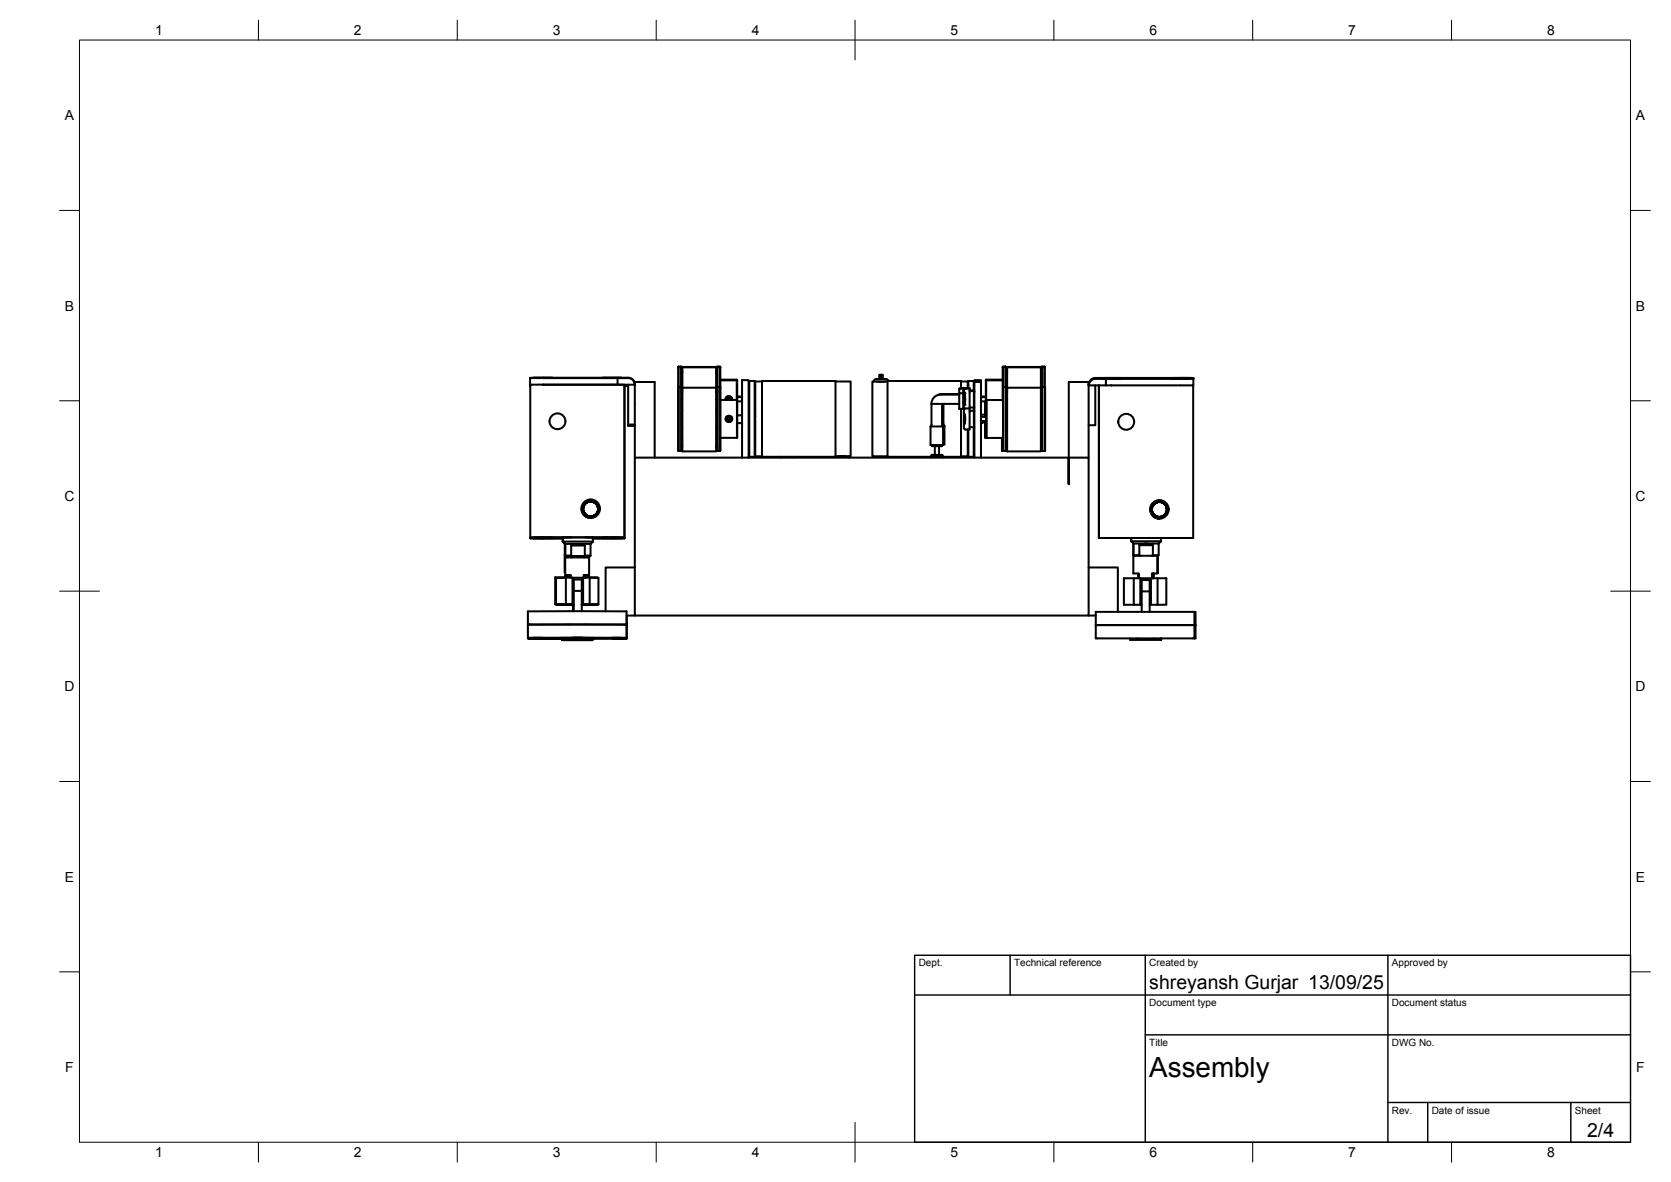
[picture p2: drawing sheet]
<svg xmlns="http://www.w3.org/2000/svg" width="420mm" height="297mm" viewBox="0 0 420 297" stroke-linecap="round" stroke-linejoin="round" font-family="sans-serif">
<!-- layer: Visible -->
<g fill="none" stroke="#000" stroke-width=".51">
<path d="M133.3 97h.1M133.3 95l24.7-.1a1.66 1.66 0 0 1 1.6 1.7M133.3 95v2M133.3 96.7v38.4M133.6 96.7h-.3M134.1 95h4.9zM136.5 96.7h20.5M136.6 95h21.3M136.6 95l-3.3 .1M151.5 94.9l4.8 .1zM155.3 95v1.7M157 96.7v38.5"/>
<path d="M157 97h.9M157.9 96.7v10.3h1.7M158 95a1.66 1.66 0 0 1 1.6 1.7h-26.2M170.5 92.4v15.9M170.6 92.3v5M170.6 92.1l-.1 .3M170.6 92.1v.2M170.6 92.3l-.1 .1M170.6 92.3h.7M170.6 92.1h.7M170.6 97.2v16M170.6 97.2v16.1l-.1-.1"/>
<path d="M170.6 97.2h.7M171.3 92.3v4.9M171.3 92.1v.3M171.3 92.1v.2M171.3 92.3v.1M171.3 97.2v16.1M171.3 92.4v4.9M171.3 95.5h.3M171.3 93.4h.3M171.3 93.8h.3M171.3 93.2h.3M171.4 98.3h.2"/>
<path d="M171.4 98.8h.2M171.4 98.1h.2M171.6 92.3h8.5v5.1h-8.5v16h8.5v-16M180.1 92.3l-8.5-.1v5.2M180.1 95.5h.2M180.1 98.8h.3M180.1 93.4h.2M180.1 98.1h.2M180.1 93.8h.2M180.1 93.2h.2M180.3 92.4v5.9h-.2M180.4 92.3v5"/>
<path d="M180.4 92.3l.7 .1M180.4 92.1l-.1 .3M180.4 92.1v.2M180.4 92.1h.6l.1 .3M180.4 92.3l-.1 .1M180.4 97.2v16M180.4 97.2v16.1M180.4 97.2h.7M181 92.1v5.1M181.1 97.2v16.1M181.1 95.6h4.2v-.2l.1 .3M181.1 92.4v4.9"/>
<path d="M181.1 95.4h4.2M185.4 95.7v4.9M185.4 95.7l-.1-.1v4.9M185.4 99.8h1.2M185.4 99.6h1.2M188.4 95.7v19.1M188.4 95.7h1.4M188.4 95.7l-.2 .2M189.8 95.7l.1 .2v8.6M189.8 95.7v19.1M189.9 95.9h1.7M210.1 95.9h3.8v18.8h-.4"/>
<path d="M220.3 95.9h2.4M221.1 95.2v-1h.4v1M221.6 95.2v-1h.4v1M222.7 95.2h-1.5a1.18 1.18 0 0 0-1.5 .7M222.7 95.2l.5 .3 .2 .2h18.2v1.8M223.2 95.8v19h11M223.2 95.9h-3.8v18.8h3.8M236.5 99.2h4.7M236.5 99.2a2.34 2.34 0 0 0-2.3 2.3M241.2 98.8h1v4h-1v-5.1h1v1.1M241.2 99h-4.3l-1.2 .3M241.5 97.7v-.2h1v.3"/>
<path d="M241.6 95.9h1.8M242.2 98.7h.2M242.5 99.1l.2 1-.2 1.5zM242.5 97.6l1.3-.1v.2M243.5 95.7l-.2 .2v1.6M243.5 95.7v1.8M243.5 95.7h1.3M243.8 97.7v4.9M243.8 97.7h-1l-.4 .2v4.9M243.8 98.1l1.2 .1M243.8 98.3h1.1M244.8 95.7v2.4"/>
<path d="M244.8 95.7l.2 .2M244.9 98.3v4.1M244.9 98.1v.2M244.9 98.3l.1 .1M245 96v-.5h1.7v.5M245 96h1.7v19M245 96v19M246.7 99.8h1.2M246.7 99.6h1.2M247.9 95.7v9.1M247.9 95.7l.1-.1v5M248 95.4h4.1"/>
<path d="M252.1 95.6h-4.1v-.2l-.1 .3M252.1 92.4v8.1M252.2 92.1v8.4h-4.1M252.3 97.2v16.1M252.3 97.2h.6M252.8 92.1l.1 .3M252.8 92.1v.2M252.8 92.1h-.6l-.1 .3M252.8 92.3v4.9M252.8 92.3l-.7 .1M252.8 92.3l.1 .1M252.9 92.4v4.8"/>
<path d="M252.9 93.4h.3M252.9 93.2h.3M252.9 95.5h.3M252.9 93.8h.3M252.9 97.2v16.1M253 98.3h.2M253 98.7h.2M253 98.1h.2M253.2 92.3h8.5v5.1h-8.5v16h8.5v-16M261.7 92.3l-8.5-.1v5.2M261.7 98.7h.3M261.7 93.4h.2"/>
<path d="M261.7 93.2h.2M261.7 95.5h.2M261.7 93.8h.2M261.7 98.1h.2M261.9 92.4v5.9M262 92.1l-.1 .3M262 92.1v.2M262 92.3v6h-.3M262 92.3h.6M262 92.1h.6M262 92.3l-.1 .1M262.1 97.2v16.1z"/>
<path d="M262.1 97.2h.6M262.6 92.1l.1 .3M262.6 92.1v.2M262.6 92.3v4.9M262.6 92.3l.1 .1M262.7 92.4v4.8M262.7 97.2v16.1M273.7 96.8h1.7v10.1h-1.7M274.2 95.6l1.2-.4a1.7 1.7 0 0 0-1.7 1.6zM275.4 95.2h21.3M275.4 96.8h2.7M276.3 96.8v38.3"/>
<path d="M276.3 96.8v38.4h23.7v-38.4M277 95.1h4.9zM277.1 95h4.9zM294.4 95h4.9zM294.4 95.1h4.9zM296.7 95.2h-18.6v1.6h22v-1.6M296.7 95.2h3.4M300.1 95v.2M300.1 95h-24.7a1.66 1.66 0 0 0-1.7 1.6M300.1 95.1l-3.4 .1M157.9 106.7h1.7M159.6 106.7v-10.7h5v19"/>
<path d="M159.6 106.7v8.3M170.5 108.3v4.9M170.5 108.3h.1M170.6 113.3h.7M171.4 112.2h.2M171.4 103.1h.2M171.4 100.5h.2M171.4 107.6h.2M171.4 110.2h.2M171.4 111.8h.2M180.1 112.2h.2v1M180.1 103.1h.3"/>
<path d="M180.1 100.5h.3M180.1 107.6h.3M180.1 110.2h.3M180.1 111.8h.3M180.3 113.2l.1 .1M180.4 113.2v.1M180.4 113.3h.1M180.4 113.3h.7M181.1 110h4.2M181.1 100.5h4.2M182.4 100.5a.82 .82 0 0 1 .8-.9 .82 .82 0 0 1 .8 .9 .75 .75 0 0 0-.7-.9 .75 .75 0 0 0-.7 .9M182.5 100.5h.1"/>
<path d="M182.9 105l.4-.2 .4 .2M182.9 105v.5M182.9 105.1l.4-.3 .4 .3M182.9 105.1v.4M182.9 105.5l.3 .2 .5-.2M183.7 105.1v.4M183.7 105v.5M183.7 105.5l-.4 .2-.4-.2M183.7 100.5a.45 .45 0 0 0-.5-.6 .45 .45 0 0 0-.4 .6 .44 .44 0 0 1 .4-.6 .44 .44 0 0 1 .4 .6M183.9 104.8l-.1-.1a.73 .73 0 0 0-.9-.1 .73 .73 0 0 0-.3 .9M183.9 100l.1 .5M183.9 100v.5"/>
<path d="M183.9 100a.69 .69 0 0 0-.9-.3 .69 .69 0 0 0-.4 .8M183.9 104.7l.1 .8M183.9 105a.71 .71 0 0 1-.4 1 .71 .71 0 0 1-.9-.6M185.3 100.5v9.5zM185.4 100.9h1.2M185.4 106.3h1.2M186.6 115v-19.5h1.6v19.5M186.6 104.2h-.2v.2h-1M188.2 114.6l.2 .2M188.3 114.7v.3M188.4 114.8h1.4M189.9 114.7h1.7"/>
<path d="M189.9 114.6l-.1 .2M189.9 104.5v10.1M196.4 114.8v.2M199.2 114.8v.2M210.1 114.8v-19.1h-18.5v19.1h18.3l.1 .2M210.1 114.7h3.4M210.5 114.7h2.4M213.5 114.7l-.1 .3M234 107.2h3.1v4.6h-3.1zM234.2 115v-.3h2.8v.3M234.2 114.4l2.7-.1 .1 .4h-2.8zM234.2 114.4h2.8"/>
<path d="M234.2 101.5h7M234.2 101.5v5.2l-.2 .4M234.3 111.8v.3h2.6v-.3M235.1 112.1v2.2M236.1 112.1v2.2M236.9 101.5v5.2M236.9 106.7l.2 .4M237 107h.5v4.7h-.4M237.2 101.5v5.1M237.2 106.6l.3 .4M241.6 102.8v12h-4.6M241.6 114.7h1.8"/>
<path d="M242.2 102.6h.2M242.5 102.8l1.3-.2v5.3h-1l-.4-.2zM242.5 104l.2 1-.2 1.6zM243.3 107.9v6.7M243.3 114.6l.2 .2M243.5 107.9v6.9M243.5 114.8h1.3M243.8 107.3h1.1M243.8 103.2h1.1M243.8 102.4h1.1M244.8 107.3v7.5M244.8 102.4v.8"/>
<path d="M244.9 103.2v4.1M244.9 103.2l.1 .2M245 107.2l-.1 .1M245 102.3l-.1 .1M245 114.6l-.2 .2M246.7 104.8h1.3M246.7 105.8h1.3M246.7 100.9h1.2M246.7 104.2h1M247.7 100.9v3.9M247.7 105.8v4.1l.4 .1M247.7 106.2h-.9v.1h-.1"/>
<path d="M247.8 105.8v4.2M247.8 100.9v3.9M248 100.6l.1-.1v9.6zM248.1 110.1h4.1M251.9 110.1v3.1l.4 .1M252 110.1v3.2M252.3 113.3h.6M253 110.1h.2M253 112.2h.2M253 100.4h.2M253 103h.2M253 107.5h.2"/>
<path d="M253 111.8h.2M261.7 110.1h.3M261.7 113.3h.1M261.7 112.2h.3M261.7 100.4h.3M261.7 103h.3M261.7 107.5h.3M261.7 111.8h.3M261.8 112.2v1.1M261.8 113.3h.9M273.7 115v-19h-5v19h5v39.7h-114.1v-39.7h109.1v6.7M133.3 135.1h3.4l-3.4 .1 .5 .1h7.8"/>
<path d="M133.3 135.1v.1M133.4 135.1l22-.1 1.6 .1-3.3 .1h3.3M134.1 135.3h4.8M134.1 135.1h4.8M137.8 135.1l3.8 .1M141.5 136.1h.1M141.5 135.3v.8l.5 .6v2.7M141.6 135.1v1.1M142 139.4v4.4h.1M142 139.4h.2M142 136.6h.1M143.6 137.1v2.5"/>
<path d="M143.6 137.1h3.4M143.6 139.6l.3 .1M143.6 139.6l-1.4 .1M143.7 135.1h-2.3h.2M143.8 139.8v.3M143.9 139.7h2.9M145.3 136.7h3.2M145.3 136.7h-3.1M145.3 136.7l-1.7 .4M145.3 136.7l1.7 .4M146.5 127.9a1.96 1.96 0 0 1 2-2 1.96 1.96 0 0 1 2 2M146.6 127.9a1.9 1.9 0 0 1 1.9-1.9 1.9 1.9 0 0 1 1.9 1.9"/>
<path d="M146.6 127.3a1.95 1.95 0 0 1 3.2-.9 1.95 1.95 0 0 1-.5 3.2 1.95 1.95 0 0 1-2.7-1.8 1.94 1.94 0 0 1 2.8-1.8 1.94 1.94 0 0 1 .2 3.3 1.94 1.94 0 0 1-3-1.2 1.92 1.92 0 0 1 2.5-2.1 1.92 1.92 0 0 1 .8 3.1 1.92 1.92 0 0 1-3.2-.5 1.91 1.91 0 0 1 1.9-2.7 1.91 1.91 0 0 1 1.5 3 1.91 1.91 0 0 1-3.3-.1 1.9 1.9 0 0 1 1.5-2.9 1.9 1.9 0 0 1 1.9 2.7 1.9 1.9 0 0 1-3.2 .4 1.89 1.89 0 0 1 1-3 1.89 1.89 0 0 1 2.3 2.2 1.89 1.89 0 0 1-2.9 1.2 1.87 1.87 0 0 1 .2-3.1 1.87 1.87 0 0 1 2.8 1.4M146.8 139.7l1.6 .1h-6.1l1.6-.1M146.9 139.8v.3M147 129.6l1.5 .5-.8-.1zM147 129.6a2.17 2.17 0 0 1-.3-3.1 2.17 2.17 0 0 1 3.1-.2 2.17 2.17 0 0 1 0 3.2 2.02 2.02 0 0 1-2.4 0 2.02 2.02 0 0 1-.8-2.2 2.12 2.12 0 0 0 1.9 2.8M147 137.1v2.5M147 139.6l-.2 .1M147 139.6l1.5 .1M147.1 126.5a1.91 1.91 0 0 1 2.1-.4 1.91 1.91 0 0 1 1.2 1.8 1.92 1.92 0 0 0-1.9-1.9 1.92 1.92 0 0 0-1.9 1.9l.1-.8zM147.2 126.6a1.89 1.89 0 0 1 2-.4 1.89 1.89 0 0 1 1.2 1.7 1.88 1.88 0 0 0-1.9-1.9 1.88 1.88 0 0 0-1.9 1.9l.2-.7zM147.2 135.1h2h-.1M148 139.8v.3"/>
<path d="M148.5 136.7l-.1 3.1M149.1 135.1v1.1l-.6 .5M149.1 136.1h-7.5l.6 .6 .1 3.1M149.1 135.3l4.2-.1h-16.3l4.6 .1M151.4 135.3h4.9M151.4 135.1h4.9M152.8 135.1l-3.7 .1M157 135.2h.1M157 135.1v.2h-.4h-7.5M276.3 135.1h.1M284.4 135.2v.8M284.4 135.9h.1"/>
<path d="M284.4 136h7.5M284.4 136l.6 .6M284.9 136.6l.1 2.9M285 139.4h.1M285 136.6h6.3M285 136.6v2.9M285 139.5l.1 .2M286.5 137a3.8 3.8 0 0 1 3.4 0M286.5 137v2.5h-1.5M286.5 137h3.4M286.5 139.5l.2 .2M289.6 139.7h-4.6v4.4h1.3v1.2"/>
<path d="M289.6 139.7h.1M289.6 127.4a1.96 1.96 0 0 1 3.3-.7 1.96 1.96 0 0 1-.9 3.2 1.96 1.96 0 0 1-2.4-2.2 1.95 1.95 0 0 1 3-1.4 1.95 1.95 0 0 1 0 3.3 1.95 1.95 0 0 1-3-1.4 1.92 1.92 0 0 1 2.5-2.1 1.92 1.92 0 0 1 .8 3.1 1.92 1.92 0 0 1-3.2-.5 1.91 1.91 0 0 1 1.9-2.6 1.91 1.91 0 0 1 1.5 2.9 1.91 1.91 0 0 1-3.3 0 1.9 1.9 0 0 1 1.5-2.9 1.9 1.9 0 0 1 2 2.5 1.9 1.9 0 0 1-3.1 .8 1.89 1.89 0 0 1 .5-3.2 1.89 1.89 0 0 1 2.6 1.8 1.89 1.89 0 0 1-2.7 1.7 1.87 1.87 0 0 1 0-3.3 1.87 1.87 0 0 1 2.8 1.6M289.9 137v2.5h1.4M290 129.7l.7 .4 .8 .2M290 126.4a2.1 2.1 0 0 1 3-.1 2.1 2.1 0 0 1 0 3 2.1 2.1 0 0 1-3 0l-.4-.7v-1.2a2.12 2.12 0 0 0 1.9 2.9 2.25 2.25 0 0 1-2.1-1.4 2.25 2.25 0 0 1 .6-2.5zM291 139.7v4.4h-1.4v1.2M291.1 139.7l.1 4.3h-.2M291.3 136.6v2.9l-1.7 .2 .3-.2M291.9 136l-.6 .6M291.9 135.2v.8M132.7 157h.4M133.1 157h24.4z"/>
<path d="M142.1 145.1h-2.5v6.7M142.1 144.6v-4.5h3h3v4.5M142.3 145.2h-2.5v6.7h-.2l.2-.1M142.3 151.8l1.8 .1M143.3 144.6v.4M143.4 145h-1.3v.2M143.5 144.6h-1.4l1.4-.1-.1 .7M144 151.8h-1.7v-6.6h1.7v6.7M144 145.2h2.6M144 151.9l.3 .1-2.2-.1M144.1 152v1.6M144.3 151.9h-4.5l4.4 .1"/>
<path d="M144.3 145.6h2v2.9h-2zM144.3 148.5v5.1M146.3 151.9h2l-2 .1h1.8M146.3 148.5v5.1M146.6 151.8h1.7v-6.6h-1.7v6.7M146.9 145h-.1M146.9 144.9h-.1M146.9 144.9l.3 .2M146.9 145h1.2v.2M147 144.6l.2 .1M147 144.6h1.1l-1.3-.1v.7l.4-.1M147.2 144.7h-.4"/>
<path d="M147.2 145.1l-.1 .1M147.2 144.7l-.4 .1M147.2 144.7h.1M147.2 144.7l-.3 .2M148.1 145.1h2.2v.1M148.3 151.8l2.2 .1h-4.2M148.3 145.2h2.2v6.7M157.5 154.7h2.1M157.6 154.7v5.8M159.6 142.6h-7.3v11M273.7 142.6h7.4v11.2M273.7 154.7h1.8"/>
<path d="M275.5 157.1h.4M275.9 157.1h24.4M285.1 145.3v6.7h1.6M286.3 144.2v.1M286.3 144.3h.1M286.3 145.1h.1M286.3 144.6v.1M286.3 144.2h.1M286.7 145.3h6.6v6.7h-2.2M286.7 145.3h-4.1v6.7h2.5M286.7 145.3v6.7h.4M287.1 145.8h2v2.8h-2z"/>
<path d="M287.1 148.6v5.2M289.1 152h.3M289.1 148.6v5.2M289.4 145.3v6.7h1.7v-6.7M289.8 145.3h-.2M289.8 144.8l-.2 .1M289.8 144.4h-.2M289.8 145.2h-.2M289.8 144.8h-.2M289.8 144.3l-.2 .1M289.8 144.3v.1M289.8 144.8h.1"/>
<path d="M289.8 145.2v.1M289.8 145.3h.1M289.8 144.8l.2 .2M289.8 144.4l.2 .2M289.8 144.7v.2M289.8 145.1v.2M289.8 145.2l.2 .1M289.8 144.8l.2 .1M289.8 144.4h.2M290 144.9h.1M290 145.3h-.1M290 144.9h-.1"/>
<path d="M290 144.4l-.1 .1M290 145.3h.1M290 144.1h.1M290 145h-.4M290 144.6h-.4M290 144.1l-.4 .1M290 145l-.4 .1M290 144.6l-.4 .1M290 144.2h-.4M290 144.1v.1M290 144.6h.1M290 145h.1"/>
<path d="M290 145l-.2 .2M290 144.6l-.2 .2M290 144.2l-.2 .1M300.3 153.8h-24.8v6.6h24.8M300.3 157.1h.3M300.3 153.8h.3v3.3M300.3 153.8v6.6M300.6 157.1v3.3h-.3M132.7 160.3v-6.7h10.5h14.3v6.7M132.8 160.3v.2M134.1 160.3h2.3zM134.1 160.5h2.4z"/>
<path d="M135.2 160.3h-2.5h24.8h-8.4M141.4 160.5l-.1 .4h7.7v-.2M141.4 160.5h-8.6h8.5M141.4 160.3h7.7v.4h-7.7zM144.1 160.3h2.3zM149.1 160.5h6M153.9 160.3h2.3zM153.9 160.5h2.4zM155.1 160.5h2.5h-8.5M284.2 160.4v.4h7.8v-.4M291.8 160.4v.4"/>
<circle cx="140.2" cy="105.9" r="1.99"/>
<circle cx="183.3" cy="105.3" r=".69"/>
<circle cx="183.3" cy="105.3" r=".81"/>
<circle cx="283.2" cy="106" r="2"/>
<circle cx="148.5" cy="127.8" r="2.34"/>
<circle cx="291.5" cy="128" r="2.34"/>
</g>
<g fill="#000">
<circle cx="242.4" cy="98.7" r=".25"/>
<circle cx="242.5" cy="98.9" r=".25"/>
<circle cx="273.7" cy="96.8" r=".25"/>
<circle cx="242.5" cy="101.7" r=".25"/>
</g>
<!-- layer: BORDER -->
<g fill="none" stroke="#000" stroke-width=".25">
<path d="M20 10.1h390v276.9h-390zM65 5.1v5M115 5.1v5M165 5.1v5M215 5.1v10M265 5.1v5M315 5.1v5M365 5.1v5M15 52.9h5M410 52.9h5M15 100.7h5M410 100.7h5"/>
<path d="M15 148.6h10M405 148.6h10M15 196.4h5M410 196.4h5M15 244.2h5M410 244.2h5M65 287v5M115 287v5M165 287v5M215 282.1v9.9M265 287v5M315 287v5"/>
<path d="M365 287v5"/>
</g>
<!-- layer: TITLEBLOCK -->
<path d="M230 240.1h180v46.9h-180zM230 250h180M254 240.1v9.9M288 240.1v46.9M349 240.1v46.9M288 260.1h122M349 277.1h61M359 277.1v9.9M395 277.1v9.9" fill="none" stroke="#000" stroke-width=".36"/>
<text font-size="7" x="289" y="270.6">Assembly</text>
<g font-size="4.9">
<text x="289" y="248.5">shreyansh Gurjar 13/09/25</text>
<text x="399.1" y="285.7">2/4</text>
</g>
<g font-size="3.5">
<text x="39" y="8.8">1</text>
<text x="89" y="8.8">2</text>
<text x="139" y="8.8">3</text>
<text x="189" y="8.8">4</text>
<text x="239" y="8.8">5</text>
<text x="289" y="8.8">6</text>
<text x="339" y="8.8">7</text>
<text x="389" y="8.8">8</text>
<text x="16.3" y="30.2">A</text>
<text x="411.3" y="30.2">A</text>
<text x="16.3" y="78">B</text>
<text x="411.3" y="78">B</text>
<text x="16.2" y="125.9">C</text>
<text x="411.2" y="125.9">C</text>
<text x="16.2" y="173.7">D</text>
<text x="411.2" y="173.7">D</text>
<text x="16.3" y="221.6">E</text>
<text x="411.3" y="221.6">E</text>
<text x="16.4" y="269.4">F</text>
<text x="411.4" y="269.4">F</text>
<text x="39" y="290.8">1</text>
<text x="89" y="290.8">2</text>
<text x="139" y="290.8">3</text>
<text x="189" y="290.8">4</text>
<text x="239" y="290.8">5</text>
<text x="289" y="290.8">6</text>
<text x="339" y="290.8">7</text>
<text x="389" y="290.8">8</text>
</g>
<g font-size="2.5">
<text x="231" y="242.9">Dept.</text>
<text x="255" y="242.9">Technical reference</text>
<text x="289" y="242.9">Created by</text>
<text x="350" y="242.9">Approved by</text>
<text x="289" y="252.8">Document type</text>
<text x="350" y="252.8">Document status</text>
<text x="289" y="262.9">Title</text>
<text x="350" y="262.9">DWG No.</text>
<text x="350" y="279.9">Rev.</text>
<text x="360" y="279.9">Date of issue</text>
<text x="396" y="279.9">Sheet</text>
</g>
</svg>
